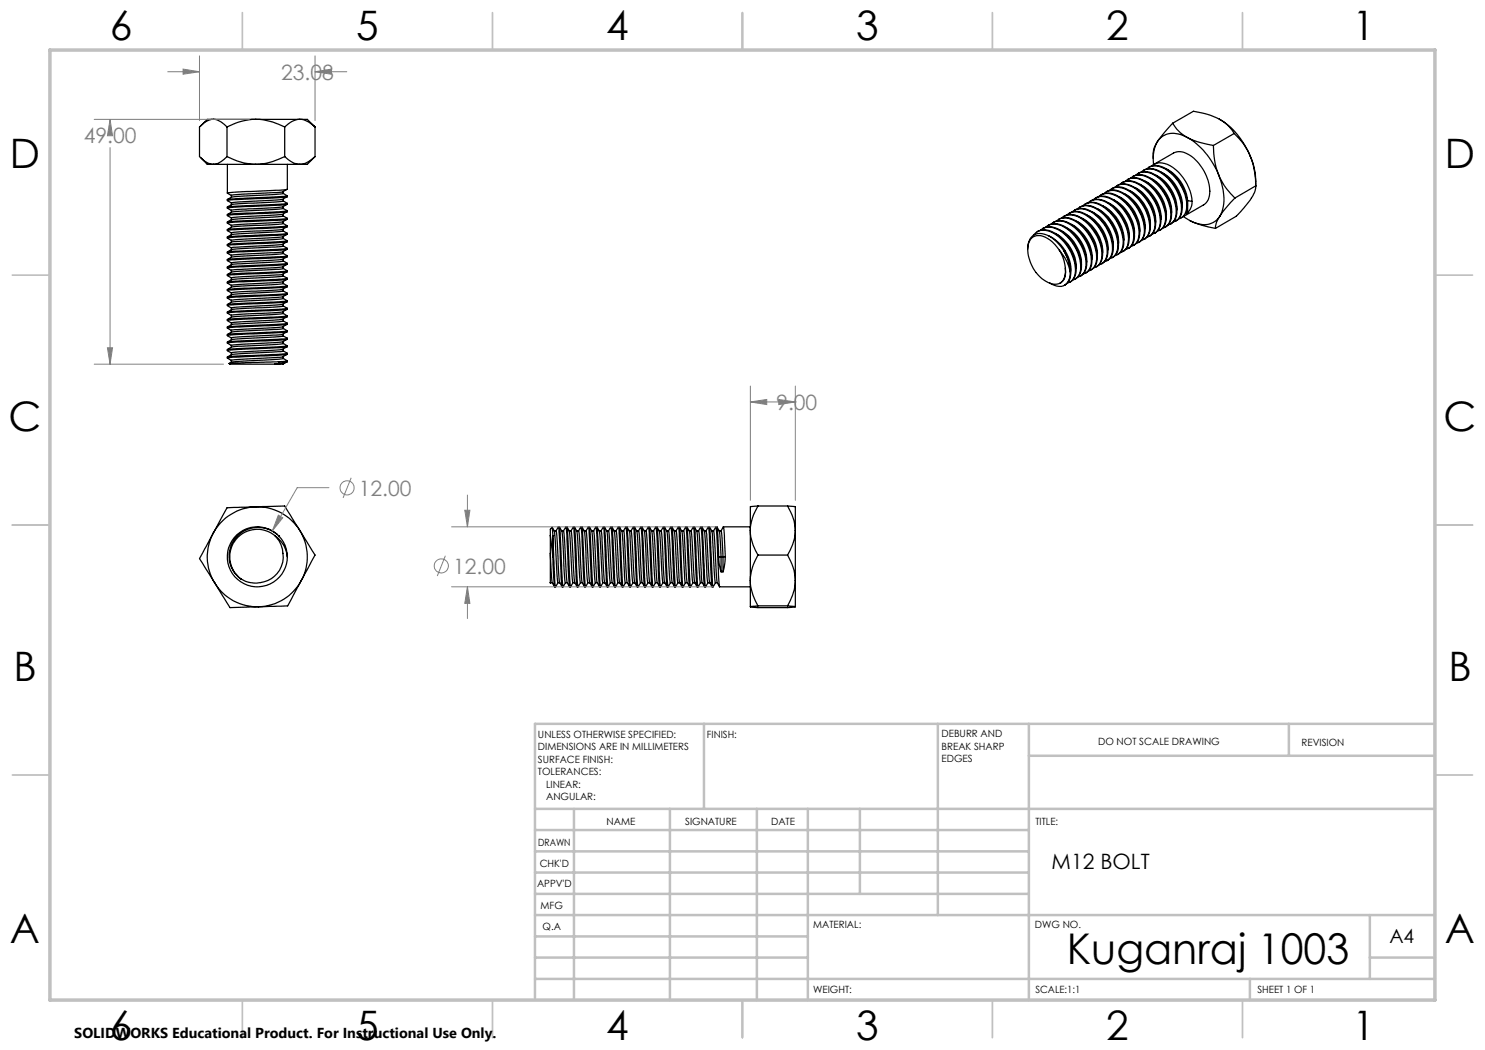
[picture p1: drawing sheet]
<svg xmlns="http://www.w3.org/2000/svg" width="297mm" height="210mm" viewBox="0 0 297 210" stroke-linecap="round" stroke-linejoin="round" font-family="sans-serif">
<g fill="none" stroke="#000" stroke-width=".25">
<path d="M40.1 31.5l1.4 1.4h1.2M42.7 23.9a3.8 3.8 0 0 1 2.7 1.5M42.7 23.9h8.5M42.7 32.9h8.5M42.7 23.9l-.8 .1-.7 .3-1.3 1.1v5.9l1.7 1.3 1.1 .3M42.7 23.9h-1.2l-1.4 1.3M45.4 31.3l2 .9 1.5 .4 2.3 .3M45.4 31.3a3.7 3.7 0 0 1-2.7 1.6M45.4 25.4v5.9M45.5 38.6l.8 .5M45.5 39.9l12-.7v.2l-.5 .1-10.2 .4-1.3 .2zM45.5 32.9v5.7"/>
<path d="M46.3 39.4l-.8 .5M46.3 39.1v.3M51.2 23.9a12.7 12.7 0 0 1 5.7 1.5M51.2 23.9h8.8M51.2 23.9h-.8l-2.2 .4-2.8 1.1M51.2 32.9h8.8M56.7 39.8v.4M56.7 38.7l-10.4 .7M56.7 38.7l.8 .5M56.7 38.3v.4M56.9 31.3a12.3 12.3 0 0 1-5.7 1.6M56.9 31.3l1.9 1.3 1.2 .3"/>
<path d="M56.9 25.4v5.9M57.3 39.4a4.8 4.8 0 0 1-3.1 .7l-7.5 .4-.4 .1v.3M57.3 37.9a4.3 4.3 0 0 1-3 .7l-8 .5M57.5 32.9l-.1 5-11.9 .7M60 23.9l-.8 .1-.8 .3-1.5 1.1M60 23.9a4.3 4.3 0 0 1 3 1.5M60 23.9h1.5l1.5 1.5M63 31.3a4.2 4.2 0 0 1-3 1.6M63 31.3l-1.5 1.6h-1.5M63 25.4v5.9M218.7 39.9a2.88 2.88 0 0 1 3.7 0 9.2 9.2 0 0 1 4.3 7.7 2.25 2.25 0 0 1-1.6 2.3M219.1 39.6a3.3 3.3 0 0 1 3.8 .5 9 9 0 0 1 3.9 8l-.4 .9-.8 .7"/>
<path d="M219.7 39.3a3 3 0 0 1 3.7 0 9.2 9.2 0 0 1 4.4 7.7 2.33 2.33 0 0 1-1.6 2.3M220.3 38.9a3.8 3.8 0 0 1 4.3 1.1 9.2 9.2 0 0 1 3.3 7 2.46 2.46 0 0 1-1.2 2.1M220.3 38.9l-.1 .1M220.8 38.7a3.2 3.2 0 0 1 4.2 .3 9.2 9.2 0 0 1 3.8 7.9 2.05 2.05 0 0 1-1.5 1.7M221.2 38.4a3.4 3.4 0 0 1 4 .5 8.7 8.7 0 0 1 3.7 8.1 2.19 2.19 0 0 1-1.1 1.5M221.9 38.1a2.87 2.87 0 0 1 3.6 0 8.9 8.9 0 0 1 4.4 8.2 2.05 2.05 0 0 1-1.6 1.7M222.3 37.8a3.5 3.5 0 0 1 4 .6 9.3 9.3 0 0 1 3.7 7.5 2.34 2.34 0 0 1-1.2 2M222.7 39.9a7.7 7.7 0 0 1 4.2 7M222.9 37.5a3 3 0 0 1 3.7-.1 9 9 0 0 1 4.3 8.2 2.16 2.16 0 0 1-1.5 1.8M223.5 37.1a4 4 0 0 1 4.5 1.2 8.6 8.6 0 0 1 3 7.5 1.98 1.98 0 0 1-1.1 1.4M223.5 37.1l-.2 .1M223.7 39.3a7.7 7.7 0 0 1 4.2 7"/>
<path d="M224 36.9a2.87 2.87 0 0 1 3.6-.1 9 9 0 0 1 4.4 8.2 2.05 2.05 0 0 1-1.6 1.8M224.4 36.5a3.3 3.3 0 0 1 3.5 .3 9 9 0 0 1 4.2 8 2.39 2.39 0 0 1-1.1 1.8M224.8 38.7a7.7 7.7 0 0 1 4.2 7M225.1 36.3a2.88 2.88 0 0 1 3.6-.1 8.9 8.9 0 0 1 4.3 8.2 2.04 2.04 0 0 1-1.5 1.8M225.5 35.9a3.1 3.1 0 0 1 3.6 .4 9.2 9.2 0 0 1 4.1 7.8 2.2 2.2 0 0 1-1.1 1.8M225.9 38.1a7.8 7.8 0 0 1 4.1 7M226.1 35.7a2.94 2.94 0 0 1 3.7-.1 9 9 0 0 1 4.3 8.2 2.19 2.19 0 0 1-1.5 1.8M226.6 35.3a3.6 3.6 0 0 1 4.2 .9 9.2 9.2 0 0 1 3.5 7.3 2.23 2.23 0 0 1-1.2 1.9M226.9 37.5a7.9 7.9 0 0 1 4.2 6.9M227.2 35a2.88 2.88 0 0 1 3.6 0 8.9 8.9 0 0 1 4.4 8.2 2.07 2.07 0 0 1-1.6 1.8M227.7 34.6l-.1 .1M227.8 34.6a3.2 3.2 0 0 1 3.5 .5 9 9 0 0 1 4 7.9 2.46 2.46 0 0 1-1.2 1.8"/>
<path d="M228 36.9a7.9 7.9 0 0 1 4.2 7M228.2 34.4a2.93 2.93 0 0 1 3.7 0 8.9 8.9 0 0 1 4.3 8.2 2.04 2.04 0 0 1-1.5 1.8M228.7 34.1a3.3 3.3 0 0 1 3.7 .5 8.8 8.8 0 0 1 4 7.9 2.17 2.17 0 0 1-1.1 1.6M229.1 36.3a7.8 7.8 0 0 1 4.2 6.9M229.3 33.8a2.98 2.98 0 0 1 3.7 0 9 9 0 0 1 4.3 8.2 2.16 2.16 0 0 1-1.6 1.8M229.7 33.5a3 3 0 0 1 3.3 .1 8.6 8.6 0 0 1 4.3 8.9l-.1 .2 .3-.1M230.1 35.7a7.8 7.8 0 0 1 4.2 6.9M230.4 33.2a2.93 2.93 0 0 1 3.6 0 9.3 9.3 0 0 1 4.4 7.1M230.8 32.9l3.9-2.3a3.4 3.4 0 0 1 3.7 .8 8.9 8.9 0 0 1 3.4 8l-.4 .9-.6 .6-4.5 2.7M231.2 35.1a7.8 7.8 0 0 1 4.2 6.9M231.5 28.3a7.3 7.3 0 0 0-.8 4.6M231.5 28.3a4.6 4.6 0 0 0-.9 3.4"/>
<path d="M232.2 34.4a7.9 7.9 0 0 1 4.2 7M233.3 33.8a7.9 7.9 0 0 1 4.2 6.3M234.5 24.7l.8 1.1 .8 .8 1.4 .9M234.5 24.7l-3 3.6M237.5 27.5a4.4 4.4 0 0 0-5.8 .5l-.2 .3M237.5 27.5a15.4 15.4 0 0 1 6.2 7.5M237.5 27.5l2 .9 3.2 .7M242.7 29.1l.2 3 .8 2.9M243.7 35l.3 .6a12.5 12.5 0 0 0 3 4M243.7 35a10.1 10.1 0 0 1 .5 7.9l-.3 .4M243.9 23.8l-2.5-.9-2.7-.6-4.2 2.4M243.9 23.8l1.5 1.1 1.4 1.8"/>
<path d="M243.9 23.8a15.1 15.1 0 0 1 6.2 7.5M246.8 26.7l1.9 2 1.4 2.6M246.8 26.7l-4.1 2.4M247 39.6l-2.1 2.4-1 1.3M250.1 31.3l.5 1.5 .4 1.8 .1 2.6M250.1 31.3a13.3 13.3 0 0 1 1 6M251.1 37.2a6.3 6.3 0 0 1-1.9 3.8l-1.9 2.2-4.2 2.5M251.1 37.2l-4.1 2.4M45.5 40.1l.8 .5M45.5 41.6l.8 .5M45.5 43.1l.8 .5M45.5 44.6l.8 .5"/>
<path d="M45.5 46.1l.8 .5M45.5 47.6l.8 .5M45.5 49.1l.8 .5M45.5 50.6l.8 .5M45.5 52.1l.8 .5M45.5 53.6l.8 .5M45.5 55.1l.8 .5M45.5 56.6l.8 .5M45.5 58.1l.8 .5M45.5 59.6l.8 .5M45.5 42.9l12-.7v.2l-.5 .1-10.2 .4-1.3 .2zM45.5 48.9l12-.7-.1 .2-.7 .1-11.2 .6z"/>
<path d="M45.5 51.9l12-.7-.1 .2-.7 .1-11.2 .6zM45.5 41.4v.2M45.5 44.4v.2M45.5 47.4v.2M45.5 50.4v.2M45.5 45.9l12-.7v.2l-.5 .1-11.5 .6zM45.5 54.9l12-.7-.1 .2-.7 .1-11.2 .6zM46.3 40.9l-.8 .5M46.3 42.4l-.8 .5M46.3 43.9l-.8 .5M46.3 45.4l-.8 .5M46.3 46.9l-.8 .5"/>
<path d="M46.3 48.4l-.8 .5M46.3 49.9l-.8 .5M46.3 51.4l-.8 .5M46.3 52.9l-.8 .5M46.3 54.4l-.8 .5M46.3 55.9l-.8 .5M46.3 58.9l-.8 .5M46.3 42.1v.3M46.3 45.1v.3M46.3 46.6v.3M46.3 48.1v.3M46.3 49.6v.3"/>
<path d="M46.3 51.1v.3M46.3 52.6v.3M46.3 54.1v.3M46.3 55.6v.3M46.3 57.1v.4M46.3 58.6v.3M56.6 56.7l-7.6 .5a6.6 6.6 0 0 0-3.1 .5l-.4 .2M56.6 59.7l-7.7 .5a6.4 6.4 0 0 0-3 .5l-.4 .2M56.6 41.7l-10.3 .7M56.6 43.2l-10.3 .7M56.6 44.7l-1 .2-9.3 .5M56.6 46.2l-10.3 .7"/>
<path d="M56.6 47.7l-10.3 .7M56.6 49.2l-10.3 .7M56.6 55.2l-10.3 .7M56.6 58.2l-10.3 .7M56.7 59.3v.4l.8 .5M56.7 57.8v.4l.8 .5M56.7 56.3v.4l.8 .5M56.7 54.8v.4l.8 .5M56.7 53.7l.7 .4M56.7 52.2l.7 .5M56.7 50.7l.8 .4M56.7 48.8v.4l.7 .5"/>
<path d="M56.7 47.3v.4l.7 .4M56.7 45.8v.4l.8 .5M56.7 44.3v.4l.7 .4M56.7 42.8v.4l.8 .5M56.7 41.3v.4l.8 .4M56.7 40.2l.7 .5M56.7 50.3v.4M56.7 51.8v.4M56.7 53.3v.4M56.7 40.2l-10.4 .7M56.7 50.7l-10.4 .7M56.7 52.2l-10.4 .7"/>
<path d="M56.7 53.7l-1 .2-9.4 .5M57.3 40.9a5 5 0 0 1-3.2 .7l-6.2 .3-1.6 .2M57.3 42.4a3.6 3.6 0 0 1-2.7 .6l-7.6 .5-.7 .1v.3M57.3 43.9a5.5 5.5 0 0 1-3.3 .7l-7.7 .5M57.3 45.4a5.4 5.4 0 0 1-3.4 .7l-5.6 .2-2 .3M57.3 46.9a6 6 0 0 1-3.5 .7l-7.5 .5M57.3 48.4a4.1 4.1 0 0 1-2.9 .7l-7.6 .4-.5 .1M57.3 49.9a4.1 4.1 0 0 1-3 .6l-8 .6M57.3 51.4a4.9 4.9 0 0 1-3 .7l-8 .5M57.3 52.9a4.8 4.8 0 0 1-3.1 .7l-6.8 .3-1.1 .2M57.3 54.4l-.8 .5-.4 .1-8.2 .4-1.6 .2M57.3 55.9a5.3 5.3 0 0 1-3.3 .7l-7.7 .5"/>
<path d="M57.3 57.4a5.5 5.5 0 0 1-3.4 .7l-6.1 .3-1.5 .2M57.3 58.9a5.8 5.8 0 0 1-3.4 .7l-7.6 .5M57.4 43.7l-11.9 .7M57.4 46.7l-1.2 .1-10.7 .6M57.4 49.7l-11.9 .7M57.4 55.7l-1.1 .1-9.2 .4-1.6 .2v.2M57.5 40.7l-.1 .2-.7 .1-8.7 .4-2.5 .2M57.5 43.7l-.1 .2-.7 .1-8.7 .4-2.5 .2M57.5 46.7l-.1 .2-.7 .1-8.7 .4-2.5 .2M57.5 49.7v.2l-.8 .1-8.7 .4-2.5 .2M57.5 52.7v.2l-.8 .1-8.7 .4-2.5 .2M57.5 55.7v.2l-.8 .1-8.7 .4-2.5 .2"/>
<path d="M57.5 57.2l-.1 .2-1.2 .1-10.7 .6v-.2M57.5 58.7v.2l-.8 .1-9.3 .4-1.9 .2M57.5 40.7l-12 .7M57.5 52.7l-11.4 .6-.6 .1v.2M57.5 57.2l-12 .7M57.5 58.7l-3.9 .3a48.8 48.8 0 0 0-8.1 .4v.2M205.5 49.9a2.72 2.72 0 0 1 2.3-3.2 6.2 6.2 0 0 1 5 3.5M206.7 47.1a2.57 2.57 0 0 1 3.4-.8 8.9 8.9 0 0 1 4.9 8.5 2.05 2.05 0 0 1-1.5 1.8M207.4 46.3a3.7 3.7 0 0 1 4.3 .8 9.4 9.4 0 0 1 3.5 7.4l-.1 .5a2.06 2.06 0 0 1-1.1 1.4M208.1 46.1a2.94 2.94 0 0 1 3.6-.1 9 9 0 0 1 4.4 8.2 2.16 2.16 0 0 1-1.6 1.8M208.6 45.7a3.7 3.7 0 0 1 4.2 .9 9.3 9.3 0 0 1 3.5 6.9 2.4 2.4 0 0 1-1.2 2.3M208.6 45.6l-.1 .1"/>
<path d="M209.2 45.4a2.88 2.88 0 0 1 3.6 0 9 9 0 0 1 4.3 8.2 2.05 2.05 0 0 1-1.5 1.8M209.6 45.1a3.2 3.2 0 0 1 3.7 .5 9.2 9.2 0 0 1 4 7.4 2.42 2.42 0 0 1-1.2 2.2M209.8 47.2a7.7 7.7 0 0 1 4.3 7M210.2 44.8a2.88 2.88 0 0 1 3.7 0 8.9 8.9 0 0 1 4.3 8.2 2.04 2.04 0 0 1-1.6 1.8M210.7 44.4l-.1 .1M210.8 44.4a3.9 3.9 0 0 1 4.1 .9 8.9 8.9 0 0 1 3.4 7.8 2.05 2.05 0 0 1-1 1.4M211 46.7a7.8 7.8 0 0 1 4.2 7M211.3 44.2a2.94 2.94 0 0 1 3.6 0 9 9 0 0 1 4.4 8.2 2.16 2.16 0 0 1-1.6 1.8M211.8 43.8l-.1 .1M211.8 43.8a2.95 2.95 0 0 1 3.2 .3 9.1 9.1 0 0 1 4.4 7.8 2.23 2.23 0 0 1-1.2 2.1M211.9 50.1l.5 .7a8.1 8.1 0 0 1 1.6 3.6M211.9 50.1a5.5 5.5 0 0 0-4.4-3 2.39 2.39 0 0 0-2 2.8 7.6 7.6 0 0 0 4.9 6.9 2.14 2.14 0 0 0 2.7-2.4v-.8"/>
<path d="M211.9 50.1a8 8 0 0 1 1.2 3.5M212.1 46.1a8 8 0 0 1 4.2 6.9M212.2 56.5l-.2 .1M212.3 43.6a2.86 2.86 0 0 1 3.7 0 8.9 8.9 0 0 1 4.3 8.2 2.05 2.05 0 0 1-1.5 1.7M212.8 43.3a3.8 3.8 0 0 1 4.3 .8 8.7 8.7 0 0 1 3.4 7.5 2.36 2.36 0 0 1-1.2 1.8M212.8 50.2h.1M212.8 50.2l.9 2.1 .3 2.1M212.8 50.2l.2 .5a5.9 5.9 0 0 1 .7 5.7l-.8 .6M213.1 53.6a2.7 2.7 0 0 1-.9 2.9M213.1 45.5a7.7 7.7 0 0 1 4.2 6.9M213.4 43a2.93 2.93 0 0 1 3.7 0 8.9 8.9 0 0 1 4.3 8.1 2.06 2.06 0 0 1-1.5 1.8M213.8 42.7a3 3 0 0 1 2.7-.2 8.9 8.9 0 0 1 5 8.5l-.3 1-.9 .8"/>
<path d="M214 54.4a2.4 2.4 0 0 1-2.2 2.9l-1-.3-.8-.4M214.2 44.9a7.8 7.8 0 0 1 4.2 6.9M214.5 42.4a2.98 2.98 0 0 1 3.6-.1 9 9 0 0 1 4.3 8.2 2.07 2.07 0 0 1-1.5 1.8M214.9 42a4 4 0 0 1 4.7 1.2 8.3 8.3 0 0 1 3 7.1l-.1 .3a2.18 2.18 0 0 1-1.1 1.5M215.3 44.2a7.9 7.9 0 0 1 4.2 7M215.5 41.8a2.94 2.94 0 0 1 3.7-.1 9.2 9.2 0 0 1 4.4 7.7 2.25 2.25 0 0 1-1.6 2.3M215.9 41.4a3.7 3.7 0 0 1 4.2 .8 9.1 9.1 0 0 1 3.6 7.5 2.25 2.25 0 0 1-1.2 1.8M216.4 43.6a7.8 7.8 0 0 1 4.1 7M216.6 41.2a2.94 2.94 0 0 1 3.6-.1 9.1 9.1 0 0 1 4.4 7.7 2.33 2.33 0 0 1-1.6 2.3M217 40.8a3.1 3.1 0 0 1 3.7 .4 8.6 8.6 0 0 1 4 8.1l-.3 .8-.9 .8M217.3 54.5l-.1 .1M217.3 43a7.7 7.7 0 0 1 4.3 7"/>
<path d="M217.6 40.6a3.2 3.2 0 0 1 4.3 .2 9.4 9.4 0 0 1 3.8 7.4 2.25 2.25 0 0 1-1.6 2.3M218.1 40.2a3.5 3.5 0 0 1 4.2 .8 8.7 8.7 0 0 1 3.4 7.7 2.26 2.26 0 0 1-1.1 1.6M218.5 42.4a7.9 7.9 0 0 1 4.1 6.9M219.5 41.8a7.8 7.8 0 0 1 4.2 6.9M220.6 41.2a7.7 7.7 0 0 1 4.2 6.9M221.7 40.6a7.8 7.8 0 0 1 4.1 6.9M232.1 46h-.1M235.3 44.1l-.1 .1M236.7 43.3l1.2 .8M237.5 40.1l.9 .2M237.5 40.1v2.5M237.5 40.1l-.1 .1"/>
<path d="M237.9 44.1l2.4 .9 2.8 .7M238.4 40.3l-.2 1.2-.7 1.1M243.9 43.3a3.9 3.9 0 0 1-5.1 1.2l-.9-.4M243.9 43.3l-.6 1.1-.2 1.3M45.5 61.1l.8 .5M45.5 62.6l.8 .5M45.5 64.1l.8 .5M45.5 65.6l.8 .5M45.5 67.1l.8 .5M45.5 68.6l.8 .5M45.5 70.1l.8 .5M45.5 71.6l.8 .5"/>
<path d="M45.5 66.9v.2M45.5 69.9v.2M45.8 72.7l.2 .1h8.9M46.3 61.9l-.8 .5M46.3 64.9l-.8 .5M46.3 67.9l-.8 .5M46.3 70.9l-.8 .5M46.3 60.1v.4M46.3 61.6v.3M46.3 63.1v.4M46.3 64.6v.3M46.3 67.6v.3"/>
<path d="M46.3 70.6v.3M54.9 72.8h1.7M55.7 72.3h1.8M55.7 72.3h.1M55.7 72.3l-9.9 .4M56.6 72.8h.1M56.6 68.7l-7.5 .5a5.6 5.6 0 0 0-3.6 .7M56.6 71.7l-7.7 .5a6.3 6.3 0 0 0-3.1 .5M56.6 61.2l-10.3 .7M56.6 70.2l-.5 .1-9.8 .6M56.7 71.3v.4l.7 .5M56.7 69.8v.4l.7 .5"/>
<path d="M56.7 68.3v.4l.8 .5M56.7 67.2l.8 .5M56.7 65.7l.8 .5M56.7 64.2l.8 .5M56.7 62.7l.7 .5M56.7 60.8v.4l.7 .5M56.7 62.7l-8 .5a5 5 0 0 0-3.2 .7M56.7 65.7l-8.1 .5a4.6 4.6 0 0 0-3.1 .7M56.7 62.3v.4M56.7 63.8v.4M56.7 65.3v.4M56.7 66.8v.4"/>
<path d="M56.7 64.2l-10.4 .7M56.7 67.2l-10.4 .7M56.7 72.8v.1M57.2 72.5l-.6 .4M57.3 60.4a4.2 4.2 0 0 1-2.9 .7l-8.1 .5M57.3 61.9a4.1 4.1 0 0 1-2.9 .7l-8.1 .5M57.3 63.4a4.7 4.7 0 0 1-3 .7l-8 .5M57.3 64.9a4.6 4.6 0 0 1-3.1 .7l-7.5 .4-.4 .1v.4M57.3 66.4a4.6 4.6 0 0 1-3.1 .7l-7.9 .5M57.3 67.9a5 5 0 0 1-3.2 .7l-7.5 .4-.3 .1v.4M57.3 69.4a5.3 5.3 0 0 1-3.3 .7l-6.2 .3-1.5 .2M57.3 70.9a2.83 2.83 0 0 1-2.2 .6l-8.2 .5-.6 .1v.4"/>
<path d="M57.4 63.2l-11.9 .7M57.4 67.7l-.6 .1-10.5 .5-.8 .1v.2M57.4 69.2l-11.9 .7M57.4 70.7l-2.2 .2-9 .4-.7 .1v.2M57.5 60.2l-.1 .2-1.2 .1-10.7 .6v-.2M57.5 61.7l-.1 .2-.7 .1-9.3 .4-1.9 .2M57.5 63.2l-.1 .2-1.2 .1-10.7 .6v-.2M57.5 64.7l-.1 .2-.7 .1-9.3 .4-1.9 .2M57.5 66.2l-.1 .2-.7 .1-8.7 .4-2.5 .2M57.5 67.7l-.1 .2-.7 .1-9.3 .4-1.9 .2M57.5 69.2l-.1 .2-.7 .1-8.7 .4-2.5 .2M57.5 70.7v.2h-.2l-11.8 .7"/>
<path d="M57.5 60.2l-12 .7M57.5 61.7l-1.7 .2-9.3 .4-1 .1v.2M57.5 64.7l-11.1 .6-.9 .1v.2M57.5 66.2l-12 .7M57.5 72.2l-1.8 .1M57.5 72.3l-.7 .3-1.9 .2M57.5 72.2v.1M42.7 106.6a9.9 9.9 0 0 0 .3 10M42.7 106.6l-2.8 5.1 3.1 4.9M43 116.6a9.8 9.8 0 0 0 8.8 4.7M43 116.6l3 4.9 5.8-.2M51.2 101.4a9.9 9.9 0 0 1 8.8 4.7"/>
<path d="M51.2 101.4l5.7-.2 3.1 4.9M51.2 101.4a10 10 0 0 0-8.5 5.2M51.2 101.4l-5.8 .2-2.7 5M54.9 107.1a5.5 5.5 0 0 1 1.5 6 5.5 5.5 0 0 1-5 3.5h-.5a5.5 5.5 0 0 1-2.6-.8M54.9 107.1a5.9 5.9 0 0 1 2.6 4.3M54.9 107.1a5.5 5.5 0 0 0-7.8 .9 5.5 5.5 0 0 0 1.2 7.8M55.5 106.9a6 6 0 0 0-9.3 1.6 6 6 0 0 0 3.8 8.7 6 6 0 0 0 7.5-5.8M55.7 107.1a6 6 0 0 1 1.8 4.3M55.7 107.1h.1M55.7 107.1a5.7 5.7 0 0 0-8.4 .4 5.7 5.7 0 0 0 1 8.3M60 106.1a10 10 0 0 1 .3 10M60 106.1l3 4.9-2.7 5.1"/>
<path d="M60.3 116.1a9.9 9.9 0 0 1-8.5 5.2M60.3 116.1l-2.8 5.1-5.7 .1M110.1 107.1v-1.2l.4-.4 .1 1.6M110.1 107.1l.5 4.3M110.1 116.5h.1M110.1 107.1v3.6M110.1 110.7l.4 5.8M110.1 110.7v5.8M110.1 116.5h.4M110.5 105.5l.3 .7M110.5 116.5l.4 .9M110.6 107.1h.1"/>
<path d="M110.6 107.1v4.3M110.6 111.4l.3 6M110.6 107.1l.3 8.5 .2 1.8M110.8 106.2h.4M110.8 106.2l.8 10.3M110.9 117.4h.2M111.2 106.2l.2 1 .5 9.3M111.6 116.5l-.5 .9M111.6 116.5h.3l.5 .9M111.7 105.4l-.5 .8M111.9 105.4l.5 .8M111.9 105.4h-.2l.7 12"/>
<path d="M111.9 105.4l.7 12h-.2M112.4 106.2h.3M112.4 106.2l.5 8.9 .2 1.4M112.7 106.2l.8 10.3M113.1 116.5l-.5 .9M113.1 116.5h.4l.4 .9M113.2 105.4l-.5 .8M113.2 105.4l.2 1.8 .4 9.9 .1 .3h.2M113.2 105.4h.2M113.4 105.4l.4 .8M113.4 105.4l.7 12M113.8 106.2h.4"/>
<path d="M113.8 106.2l.8 10.3M114.2 106.2l.7 10.3M114.6 116.5l-.5 .9M114.6 116.5h.3l.5 .9M114.7 105.4l-.5 .8M114.9 105.4l.5 .8M114.9 105.4h-.2l.7 12M114.9 105.4l.7 12h-.2M115.4 106.2h.3M115.4 106.2l.7 10.3M115.7 106.2l.8 10.3M116.1 116.5l-.5 .9"/>
<path d="M116.1 116.5h.4l.4 .9M116.2 105.4l-.5 .8M116.2 105.4l.2 2.4 .4 9.3 .1 .3h.2M116.2 105.4h.2M116.4 105.4l.4 .8M116.4 105.4l.7 12M116.8 106.2h.4l.1 .4 .6 9.9M116.8 106.2l.8 10.3M117.6 116.5l-.5 .8M117.6 116.5h.3l.5 .9M117.7 105.4l-.5 .8M117.9 105.4a2.6 2.6 0 0 1 .6 2.1l.6 9"/>
<path d="M117.9 105.4h-.2l.7 12M117.9 105.4l.7 11.9-.2 .1M118.3 106.2h.4M118.7 106.2l.8 10.3M119.1 116.5l-.5 .9M119.1 116.5h.4l.4 .9M119.2 105.4l-.5 .8M119.2 105.4l.2 2.4 .4 9.3 .1 .3h.2M119.2 105.4h.2M119.4 105.4l.4 .8M119.4 105.4l.7 12M119.8 106.2h.4l.1 .5 .6 9.8"/>
<path d="M119.8 106.2l.8 10.3M120.6 116.5l-.5 .9M120.6 116.5h.3l.5 .9M120.6 105.4l-.4 .8M120.7 105.4l.2 .1 .2 1.7 .5 10.2-.2-.1-.2-1.4zM120.9 105.4l.5 .8M121.4 106.2h.3M121.4 106.2l.7 10.3M121.7 106.2l.7 10.3M122.1 116.5l-.5 .9M122.1 116.5h.3l.5 .9M122.2 105.4l-.5 .8"/>
<path d="M122.2 105.4l.2 2.4 .4 8.6 .1 .9 .2 .1M122.2 105.4h.2M122.4 105.4l.4 .8M122.4 105.4l.5 10.2 .2 1.8M122.8 106.2h.4l.1 .6 .6 9.7M122.8 106.2l.8 10.3M123.6 116.5l-.5 .9M123.6 116.5h.4M123.6 105.4l-.4 .8M123.9 105.4l.5 .8M123.9 116.5l.5 .9M124.4 106.2h.3"/>
<path d="M124.4 106.2l.5 8.8 .2 1.5M124.4 117.4l-.7-12h.2l.1 .7 .5 10.7 .1 .6M124.4 117.4h.2M124.7 106.2l.2 1 .5 9.3M125.1 116.5l-.5 .8M125.1 116.5h.3l.5 .9M125.2 105.4l-.5 .8M125.2 105.4l.2 2.4 .4 8.6 .1 .9 .2 .1M125.2 105.4h.2M125.4 105.4l.5 .8M125.4 105.4l.7 12M125.8 106.2h.4"/>
<path d="M125.9 106.2l.7 10.3M126.2 106.2l.7 10.3M126.6 116.5h.3l.5 .9M126.6 116.5l-.5 .9M126.6 105.4l-.4 .8M126.7 105.4h.2l.1 1.2 .6 10.8-.2-.1-.2-1.4zM126.9 105.4l.5 .8M127.4 106.2h.3M127.4 106.2l.7 10.3M127.7 106.2l.7 10.3M128.1 116.5l-.5 .9M128.1 116.5h.3l.5 .9"/>
<path d="M128.2 105.4l-.5 .8M128.2 105.4l.2 2.4 .4 8.6 .1 1h.2M128.2 105.4h.2M128.4 105.4l.5 .8M128.4 105.4l.7 12M128.8 106.2h.4M128.9 106.2l.7 10.3M129.2 106.2l.7 10.3M129.6 116.5h.3l.5 .9M129.6 116.5l-.5 .9M129.7 105.4l-.5 .8M129.7 105.4l.7 12"/>
<path d="M129.7 105.4h.2l.1 .9 .4 8.8 .2 2.3M129.9 105.4l.5 .8M130.4 106.2h.3M130.4 106.2l.7 10.3M130.4 117.4h.2M130.7 106.2l.7 10.3M131.1 116.5l-.5 .9M131.1 116.5h.3l.5 .9M131.2 105.4l-.5 .8M131.2 105.4l.2 2.4 .4 8.6 .1 1h.2M131.2 105.4h.2M131.4 105.4l.5 .8"/>
<path d="M131.4 105.4l.7 12M131.8 106.2h.4M131.9 106.2l.6 9.9 .1 .4h.3l.5 .9M132.2 106.2l.7 10.3M132.6 116.5l-.5 .9M132.7 105.4l-.5 .8M132.7 105.4l.7 12M132.7 105.4h.2l.5 10.3 .2 1.7M132.9 105.4l.4 .8M133.3 106.2h.4M133.3 106.2l.8 10.3M133.4 117.4h.2"/>
<path d="M133.7 106.2l.7 10.3M134.1 116.5l-.5 .9M134.1 116.5h.3l.5 .9M134.2 105.4l-.5 .8M134.4 105.4l.5 .8M134.4 105.4h-.2l.5 10 .2 2h.2M134.4 105.4l.7 12M134.8 106.2h.4M134.9 106.2l.6 10 .1 .3h.4l.4 .9M135.2 106.2l.8 10.3M135.6 116.5l-.5 .9M135.7 105.4l-.5 .8"/>
<path d="M135.7 105.4l.7 12M135.7 105.4l.2 .1 .1 1 .4 8.4 .2 2.5M135.9 105.4l.4 .8M136.3 106.2h.4M136.3 106.2l.6 9.3 .2 1M136.4 117.4h.2M136.7 106.2l.2 1.5 .5 8.8M137.1 116.5l-.5 .9M137.1 116.5h.3M137.2 105.4l-.5 .8M137.4 105.4l.5 .8M137.4 105.4h-.2l.5 10 .2 2h.2"/>
<path d="M137.4 105.4l.7 12M137.4 116.5l.5 .9M137.8 106.2h.4M137.9 106.2l.6 10 .1 .3h.4l.4 .9M138.2 106.2l.8 10.3M138.6 116.5l-.5 .9M138.7 105.4l-.5 .8M138.7 105.4l.7 12M138.7 105.4l.2 .1 .1 1 .5 9.8 .1 1.1M138.9 105.4l.4 .8M139.3 106.2h.4M139.3 106.2l.8 10.3"/>
<path d="M139.4 117.4h.2M139.7 106.2l.7 10.3M140.1 116.5l-.5 .9M140.1 116.5h.3l.5 .9M140.2 105.4l-.5 .8M140.2 105.4h.2l.1 1.4 .6 10.6-.2-.1-.1-1.4zM140.4 105.4l.5 .8M140.8 106.2h.4M140.9 106.2l.6 10.1 .1 .2h.4l.4 .9M141.2 106.2l.8 10.3M141.6 116.5l-.5 .9M141.7 105.4l-.5 .8"/>
<path d="M141.7 105.4l.2 1.8 .5 10.2M141.7 105.4h.2l.1 .8 .5 10.5 .1 .7M141.9 105.4l.4 .8M142.3 106.2h.4M142.3 106.2l.8 10.3M142.4 117.4h.2M142.7 106.2l.7 10.3M143.1 116.5l-.5 .9M143.1 116.5h.3l.5 .9M143.2 105.4l-.5 .8M143.4 105.4l.5 .8M143.8 111.4l-.3-5.5-.1-.5h-.2l.7 12h6.2"/>
<path d="M143.8 111.4l.1 1.5 .3 1.5M143.8 111.4h.4M143.8 106.2h.4M143.9 106.2l.3 5.2M144.2 106.2l.4 5.2M144.2 111.4h.4M144.2 114.4h.4M144.2 111.4v3M144.6 111.4h.5M144.6 111.4v3M144.7 105.4l-.5 .8M144.7 105.4l.4 6"/>
<path d="M144.7 105.4h5.4M145.1 111.4l-.2 2-.3 1M150.1 116.1a10 10 0 0 0 1.5 5.1M150.1 106.1a9.5 9.5 0 0 0 1.5 4.9M150.1 106.1v10M150.1 116.1v5.2M151.6 111l-1.1 2.4-.3 1.4-.1 1.3M151.6 101.2l-1.1 2.4-.4 1.9v.6M151.6 101.2l-1.5 .1v4.8M151.6 111h5.9M151.6 101.2h5.9M157.5 111l.9 1.8 .4 1.3 .3 2"/>
<path d="M157.5 101.2l.9 1.8 .4 1.2 .3 1.9M157.5 101.2l1.6 .2v4.7M159.1 116.1l-.1 .6a9.7 9.7 0 0 1-1.5 4.5M159.1 106.1l-.1 .6a9.1 9.1 0 0 1-1.5 4.3M159.1 106.1v10M159.1 116.1v5.2M150.1 121.3l1.5 .2h5.9l1.6-.2M151.6 121.2l-1.5 .1M151.6 121.2h5.9M157.5 121.2l1.6 .1"/>
</g>
<g fill="none" stroke="#808080" stroke-width=".2">
<path d="M65.8 97.5h-6.4l-4.9 8.7M70.2 95.6l-1.6 4M55.7 103l.9 .6-2.1 2.6z"/>
<circle cx="69.4" cy="97.6" r="1.42"/>
</g>
<g fill="none" stroke="#c0c0c0" stroke-width=".35">
<path d="M48.5 2.5v7.5M98.5 2.5v7.5M148.5 2.5v7.5M198.5 2.5v7.5M248.5 2.5v7.5M2.5 55h7.5M287 55h7.5M2.5 105h7.5M287 105h7.5M2.5 155h7.5M287 155h7.5M48.5 200v7.5"/>
<path d="M98.5 200v7.5M148.5 200v7.5M198.5 200v7.5M248.5 200v7.5"/>
</g>
<g fill="none" stroke="#c0c0c0" stroke-width=".5">
<path d="M140.8 144.8v17M187.6 144.8v38.2M205.8 144.8v55.2M205.8 151.2h81.2M257.8 144.8v6.4M287 144.8h-180v55.2M107 161.8h180M107 178.8h98.8M107 174.5h98.8M107 170.3h98.8M107 166h98.8M114.8 161.8v38.2"/>
<path d="M134 161.8v38.2M151.4 161.8v38.2M161.6 161.8v38.2M172 161.8v17M107 195.8h180M107 191.5h54.6M107 187.3h54.6M107 183h180M250 195.8v4.2M274 191.5h13M274 183v12.8"/>
</g>
<path d="M10 10h277v190h-277z" fill="none" stroke="#c0c0c0" stroke-width=".7"/>
<path d="M55.7 103l.9 .6-2.1 2.6z" fill="#808080"/>
<path d="M33.5 14.3h6.4M36.6 13.8l3.3 .5-3.3 .5zM39.9 11.2v12.9M63 11.2v12.9M63 14.3h6.4" fill="none" stroke="#808080" stroke-width=".2"/>
<path d="M36.6 13.8l3.3 .5-3.3 .5z" fill="#808080"/>
<path d="M63 14.3l3.3-.5v1z" fill="none" stroke="#808080" stroke-width=".2"/>
<path d="M63 14.3l3.3-.5v1z" fill="#808080"/>
<path d="M18.8 23.9h31.1M22 23.9v.6M22 29.5v43.3M18.8 72.8h25.9M21.5 69.6h1l-.5 3.2z" fill="none" stroke="#808080" stroke-width=".2"/>
<path d="M21.5 69.6h1l-.5 3.2z" fill="#808080"/>
<path d="M22 23.9l.5 3.3h-1z" fill="none" stroke="#808080" stroke-width=".2"/>
<path d="M22 23.9l.5 3.3h-1z" fill="#808080"/>
<path d="M150.1 77.2v22.9M159.1 77.2v22.9M150.1 80.4l3.3-.5v1zM150.1 80.4h9M159.1 80.4h.1" fill="none" stroke="#808080" stroke-width=".2"/>
<path d="M150.1 80.4l3.3-.5v1z" fill="#808080"/>
<path d="M155.8 79.9l3.3 .5-3.3 .5z" fill="none" stroke="#808080" stroke-width=".2"/>
<path d="M155.8 79.9l3.3 .5-3.3 .5z" fill="#808080"/>
<g fill="none" stroke="#808080" stroke-width=".2">
<path d="M93.5 99v6.4M89.1 111.2l-1.6 4M90.3 117.4h52.4M90.3 105.4h53.1M93.5 117.4l.5 3.3h-1zM93.5 117.4v6.3"/>
<circle cx="88.3" cy="113.2" r="1.41"/>
</g>
<path d="M93.5 117.4l.5 3.3h-1z" fill="#808080"/>
<path d="M93 102.1h1l-.5 3.3z" fill="none" stroke="#808080" stroke-width=".2"/>
<path d="M93 102.1h1l-.5 3.3z" fill="#808080"/>
<text font-size="8.5" x="213.4" y="192.7">Kuganraj 1003</text>
<g font-size="8.1">
<text x="22" y="8">6</text>
<text x="71.2" y="8">5</text>
<text x="121.2" y="8">4</text>
<text x="171.2" y="8">3</text>
<text x="221.2" y="8">2</text>
<text x="270.5" y="8">1</text>
<text x="2" y="33.6">D</text>
<text x="289" y="33.6">D</text>
<text x="1.7" y="86.1">C</text>
<text x="288.7" y="86.1">C</text>
<text x="2.7" y="136.1">B</text>
<text x="289.7" y="136.1">B</text>
<text x="2" y="188.6">A</text>
<text x="289" y="188.6">A</text>
<text x="22" y="208">6</text>
<text x="71.2" y="208">5</text>
<text x="121.2" y="208">4</text>
<text x="171.2" y="208">3</text>
<text x="221.2" y="208">2</text>
<text x="270.5" y="208">1</text>
</g>
<g font-size="4.2" fill="#808080">
<text x="56.2" y="15.9">23.08</text>
<text x="16.7" y="28.6">49.00</text>
<text x="155.3" y="82">9.00</text>
<text x="71.8" y="99.1">12.00</text>
<text x="90.6" y="114.7">12.00</text>
</g>
<text font-size="4.2" x="210.3" y="173.7">M12 BOLT</text>
<text font-size="3.9" x="277.9" y="188.5">A4</text>
<text font-size="2.9" x="14.9" y="207.6">SOLIDWORKS Educational Product. For Instructional Use Only.</text>
<g font-size="2">
<text x="107.6" y="147.6">UNLESS OTHERWISE SPECIFIED:</text>
<text x="141.4" y="147.6">FINISH:</text>
<text x="188.3" y="147.5">DEBURR AND</text>
<text x="188.3" y="150">BREAK SHARP</text>
<text x="219.6" y="149">DO NOT SCALE DRAWING</text>
<text x="260.3" y="149.2">REVISION</text>
<text x="107.6" y="150.1">DIMENSIONS ARE IN MILLIMETERS</text>
<text x="107.6" y="152.6">SURFACE FINISH:</text>
<text x="107.6" y="155.1">TOLERANCES:</text>
<text x="188.3" y="152.5">EDGES</text>
<text x="109.2" y="157.6">LINEAR:</text>
<text x="109.2" y="160.1">ANGULAR:</text>
<text x="121.3" y="165">NAME</text>
<text x="137" y="164.9">SIGNATURE</text>
<text x="154.2" y="164.9">DATE</text>
<text x="207.1" y="164.9">TITLE:</text>
<text x="107.6" y="169.1">DRAWN</text>
<text x="107.9" y="173.3">CHK'D</text>
<text x="107.4" y="177.4">APPV'D</text>
<text x="108.1" y="181.8">MFG</text>
<text x="108.5" y="186">Q.A</text>
<text x="162.6" y="185.5">MATERIAL:</text>
<text x="207" y="185.5">DWG NO.</text>
<text x="162.6" y="198.5">WEIGHT:</text>
<text x="207.1" y="198.6">SCALE:1:1</text>
<text x="251.5" y="198.6">SHEET 1 OF 1</text>
</g>
</svg>
